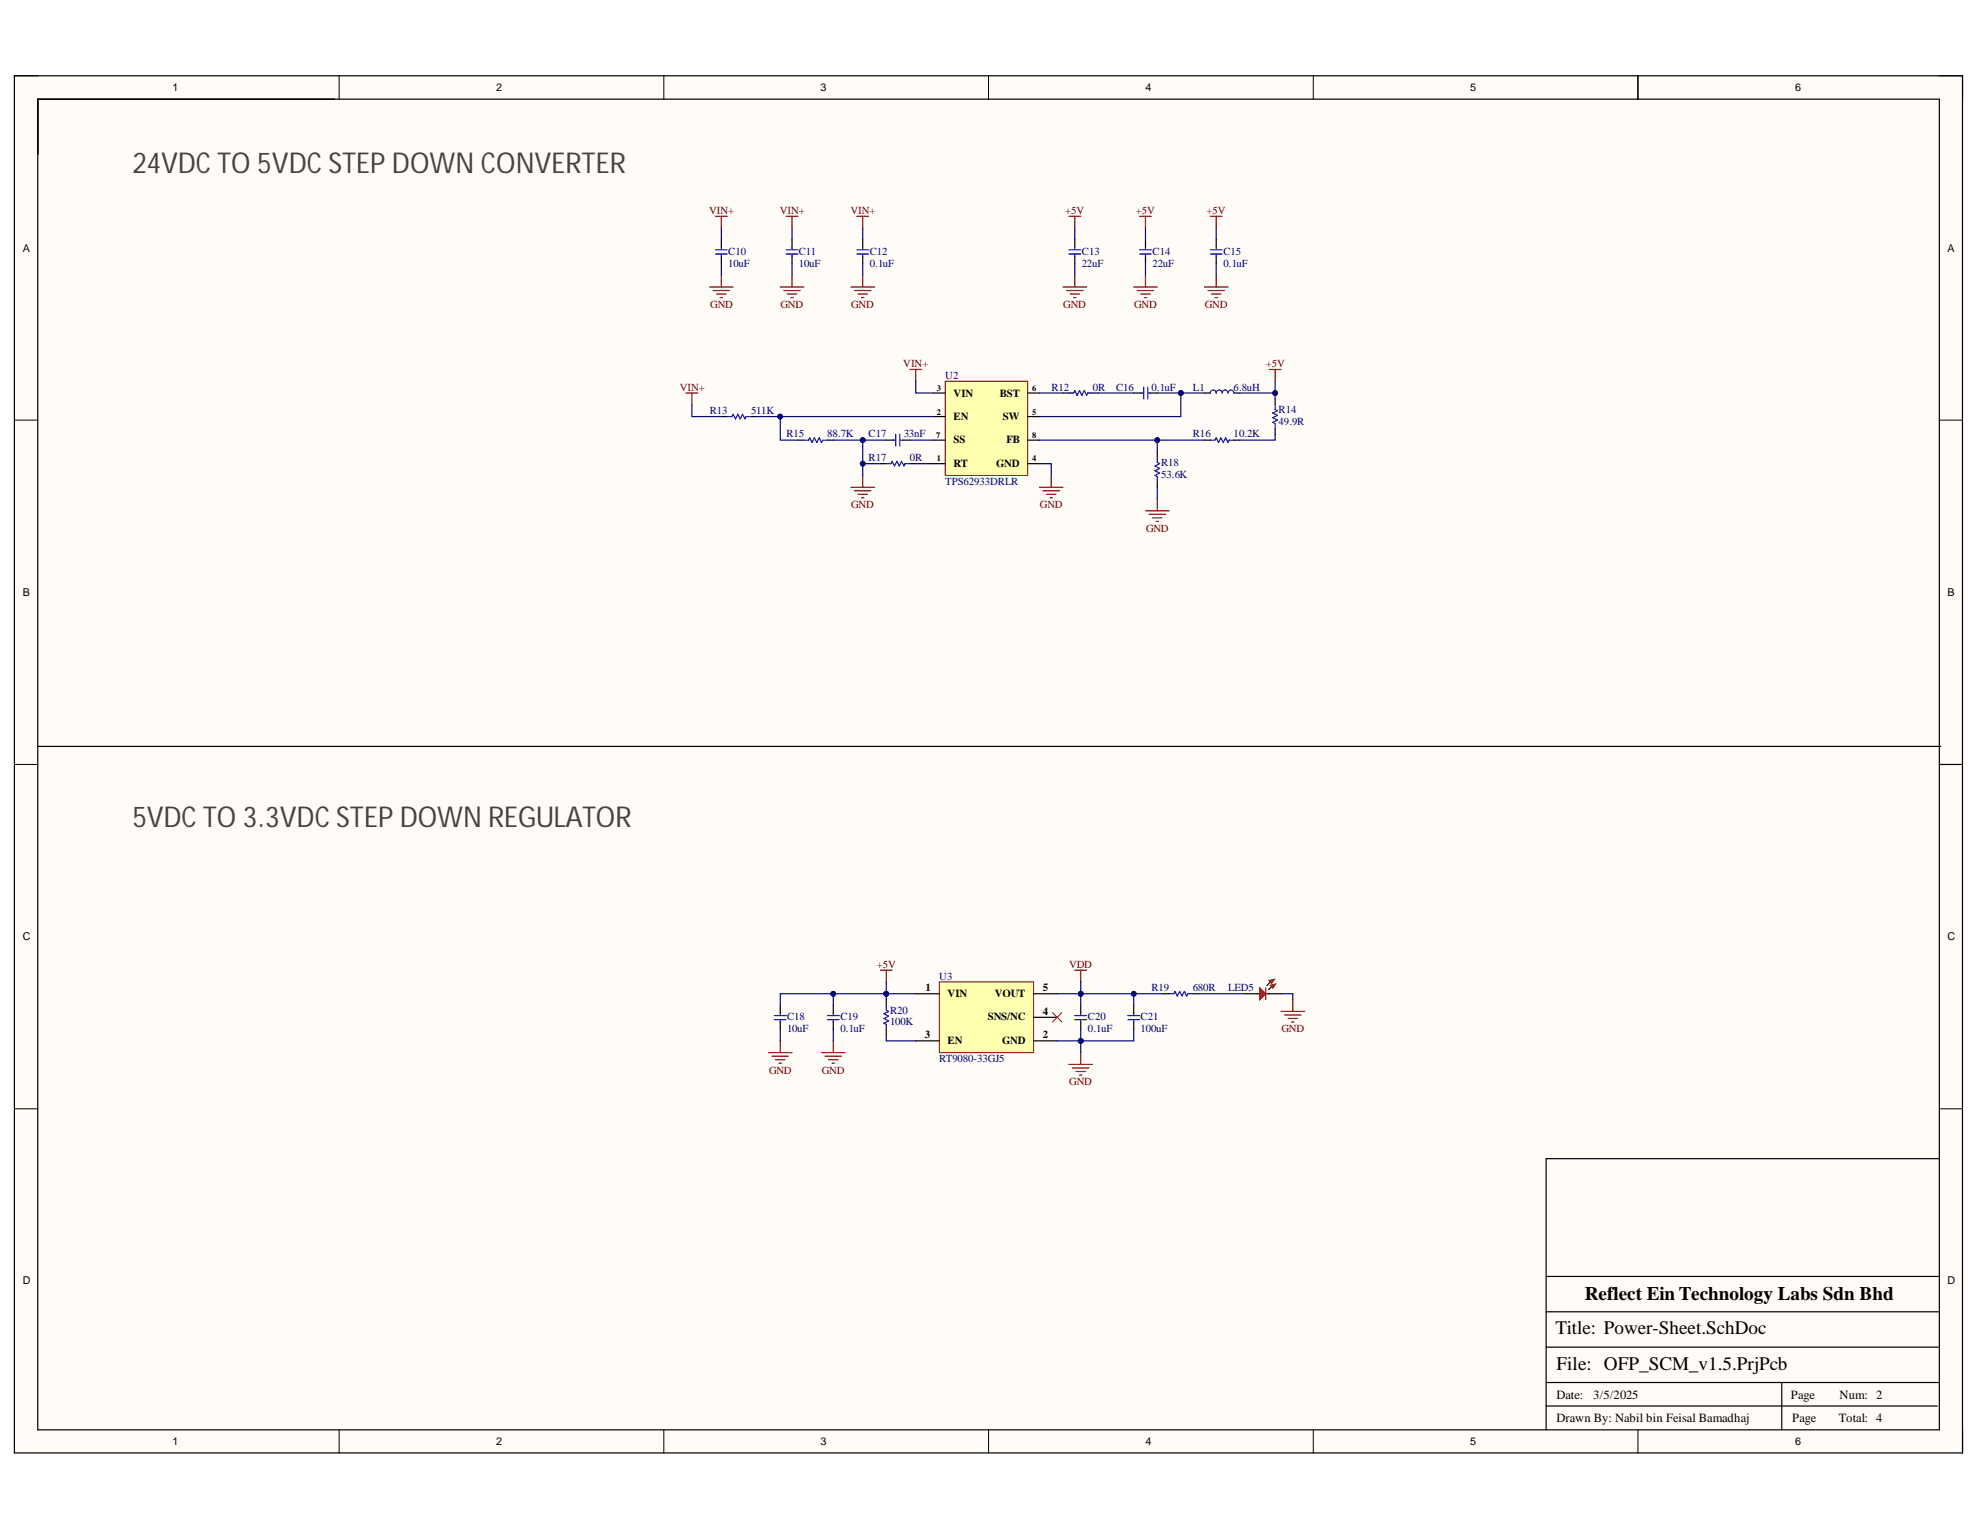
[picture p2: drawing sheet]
<svg xmlns="http://www.w3.org/2000/svg" width="279mm" height="216mm" viewBox="0 0 279 216" stroke-linecap="round" stroke-linejoin="round" font-family="sans-serif">
<g fill="#fffcf8">
<path d="M2 10.7h275v194.4h-275z" fill-rule="evenodd"/>
<path d="M5.4 14h268.2v187.7h-268.2z" fill-rule="evenodd"/>
</g>
<g fill="none" stroke="#000" stroke-width=".14">
<path d="M2 10.7h3.4M47.9 10.7v3.3M93.7 10.7v3.3M139.5 10.7v3.3M185.3 10.7v3.3M231.1 10.7v3.3M273.6 10.7h3.4v3.3M2 59.3h3.4M273.6 59.3h3.4M2 107.9h3.4M273.6 107.9h3.4M2 156.5h3.4"/>
<path d="M273.6 156.5h3.4M47.9 201.7v3.4M93.7 201.7v3.4M139.5 201.7v3.4M185.3 201.7v3.4M231.1 201.7v3.4M277 201.7v3.4"/>
</g>
<path d="M2 10.7h274.9v194.3h-274.9zM5.3 14h268.4v187.8h-268.4zM231.1 10.7v3.3M5.4 105.3h268.5M273.7 107.9h3.3M273.7 163.5h-55.5v38.2M218.2 198.4h55.2M218.2 195.1h55.3M218.2 190.1h55.3M218.2 185.1h55.3M218.2 180.1h55.3M251.4 195.1v6.6" fill="none" stroke="#000" stroke-width=".17"/>
<path d="M133.4 53.8h11.6v13.3h-11.6z" fill-rule="evenodd" fill="#ffffb0"/>
<path d="M133.4 53.8h11.6v13.3h-11.6z" fill="none" stroke="#800000" stroke-width=".14"/>
<g fill="none" stroke="#000" stroke-width=".17">
<path d="M101.8 33.8v1M101.8 36.1v1.1M111.8 33.8v1M111.8 36.1v1.1M121.7 33.8v1M121.7 36.1v1.1M151.7 33.8v1M151.7 36.1v1.1M161.6 33.8v1M161.6 36.1v1.1M171.6 33.8v1M171.6 36.1v1.1"/>
<path d="M101.8 58.8h.8M105.9 58.8h.9M131.7 58.8h1.7M131.7 55.5h1.7M145 58.8h1.7M145 55.5h1.7M150 55.5h.8M154.2 55.5h.8M160 55.5h1M162.2 55.5h1.1M179.9 56.3v.8M112.6 62.1h.8"/>
<path d="M116.8 62.1h.8M124.2 65.4h.9M125.1 62.1h1M127.4 62.1h1M128.4 65.4h.8M131.7 65.4h1.7M131.7 62.1h1.7M145 65.4h1.7M145 62.1h1.7M163.3 63.8v.8M163.3 67.9v.9M170 62.1h.8"/>
<path d="M174.1 62.1h.8M179.9 60.4v.9"/>
</g>
<g fill="none" stroke="#800000" stroke-width=".17">
<path d="M101 30.5h1.6M101.8 30.5v1.7M101.8 38.8v1.7M110.9 30.5h1.7M111.8 30.5v1.7M111.8 38.8v1.7M120.9 30.5h1.7M121.7 30.5v1.7M121.7 38.8v1.7M150.8 30.5h1.7M151.7 30.5v1.7M151.7 38.8v1.7"/>
<path d="M160.8 30.5h1.7M161.6 30.5v1.7M161.6 38.8v1.7M170.8 30.5h1.7M171.6 30.5v1.7M171.6 38.8v1.7M96.8 55.5h1.7M97.6 55.5v1.6M100.1 40.5h3.4M100.6 41h2.4M101.1 41.5h1.4M101.6 42h.4"/>
<path d="M110.1 40.5h3.3M110.6 41h2.3M111.1 41.5h1.3M111.6 42h.3M120.1 40.5h3.3M120.6 41h2.3M121.1 41.5h1.3M121.6 42h.3M128.4 52.1h1.7M129.2 52.1v1.7M150 40.5h3.3M150.5 41h2.3"/>
<path d="M151 41.5h1.3M151.5 42h.3M160 40.5h3.3M160.5 41h2.3M161 41.5h1.3M161.5 42h.3M170 40.5h3.3M170.5 41h2.3M171 41.5h1.3M171.5 42h.3M179.1 52.1h1.7M179.9 52.1v1.7"/>
<path d="M120.1 68.8h3.3M120.6 69.3h2.3M121.1 69.8h1.3M121.6 70.3h.3M121.7 67.1v1.7M146.7 68.8h3.3M147.2 69.3h2.3M147.7 69.8h1.3M148.2 70.3h.3M148.3 67.1v1.7M161.6 72.1h3.4M162.1 72.6h2.4"/>
<path d="M162.6 73.1h1.4M163.1 73.6h.4M163.3 70.4v1.7"/>
</g>
<g fill="none" stroke="#00f" stroke-width=".17">
<path d="M101 35.8h1.6M101 35.3h1.6M101.8 34.8v.4M101.8 35.8v.4M110.9 35.8h1.7M110.9 35.3h1.7M111.8 34.8v.4M111.8 35.8v.4M120.9 35.8h1.7M120.9 35.3h1.7M121.7 34.8v.4M121.7 35.8v.4"/>
<path d="M150.8 35.8h1.7M150.8 35.3h1.7M151.7 34.8v.4M151.7 35.8v.4M160.8 35.8h1.7M160.8 35.3h1.7M161.6 34.8v.4M161.6 35.8v.4M170.8 35.8h1.7M170.8 35.3h1.7M171.6 34.8v.4M171.6 35.8v.4"/>
<path d="M102.6 58.8h.7l.2-.4 .3 .7 .3-.7 .3 .7 .4-.7 .3 .7 .2-.3h.6M150.8 55.5h.7l.2-.4 .3 .7 .3-.7 .4 .7 .3-.7 .3 .7 .2-.3h.7M161 55.5h.3M161.4 54.6v1.7M162 55.5h.3M162 54.6v1.7M179.9 57.1v.7l.4 .2-.7 .3 .7 .3-.7 .3 .7 .4-.7 .3 .3 .2v.6M113.4 62.1h.7l.2-.3 .3 .6 .3-.6 .4 .6 .3-.6 .3 .6 .2-.3h.7M125.1 65.4h.6l.2-.3 .3 .7 .4-.7 .3 .7 .3-.7 .4 .7 .1-.4h.7M126.1 62.1h.3M126.4 61.3v1.6M127 61.3v1.6"/>
<path d="M127.1 62.1h.3M163.3 64.6v.7l.3 .1-.6 .4 .6 .3-.6 .3 .6 .4-.6 .3 .3 .2v.6M170.8 62.1h.7l.1-.3 .3 .6 .4-.6 .3 .6 .3-.6 .4 .6 .1-.3h.7"/>
</g>
<path d="M132.5 138.6h13.3v9.9h-13.3z" fill-rule="evenodd" fill="#ffffb0"/>
<path d="M132.5 138.6h13.3v9.9h-13.3z" fill="none" stroke="#800000" stroke-width=".14"/>
<g fill="none" stroke="#000" stroke-width=".17">
<path d="M179.4 139.2l-.4 .4M110.1 141.9v1M110.1 144.1v1.1M117.6 141.9v1M117.6 144.1v1.1M129.2 140.2h3.3M129.2 146.9h3.3M145.8 140.2h3.4M145.8 146.9h3.4M145.8 143.6h3.4M152.5 141.9v1M152.5 144.1v1.1"/>
<path d="M164.1 140.2h.9M168.3 140.2h.8"/>
</g>
<g fill="none" stroke="#800000" stroke-width=".17">
<path d="M124.2 136.9h1.7M125.1 136.9v1.7M151.7 136.9h1.6M152.5 136.9v1.7M108.4 148.5h3.4M108.9 149h2.4M109.4 149.5h1.4M109.9 150h.4M110.1 146.9v1.6M115.9 148.5h3.3M116.4 149h2.3M116.9 149.5h1.3"/>
<path d="M117.4 150h.3M117.6 146.9v1.6M150.8 150.2h3.4M151.3 150.7h2.4M151.8 151.2h1.4M152.3 151.7h.4M152.5 148.5v1.7"/>
</g>
<g fill="none" stroke="#00f" stroke-width=".17">
<path d="M109.3 143.9h1.6M109.3 143.3h1.6M110.1 142.9v.3M110.1 143.9v.3M116.8 143.9h1.6M116.8 143.3h1.6M117.6 142.9v.3M117.6 143.9v.3M151.7 143.9h1.6M151.7 143.3h1.6M152.5 142.9v.3M152.5 143.9v.3"/>
<path d="M165 140.2h.6l.2-.3 .3 .7 .4-.7 .3 .7 .3-.7 .4 .7 .1-.4h.7"/>
</g>
<path d="M148.5 142.9l1.3 1.3M149.8 142.9l-1.3 1.3" fill="none" stroke="#f00" stroke-width=".14"/>
<path d="M179.2 139l.8-.2-.4 .6z" fill-rule="evenodd" fill="#c00"/>
<path d="M179.2 139l.8-.2-.4 .6z" fill="none" stroke="#c00" stroke-width=".14"/>
<path d="M179.3 138.6l-.5 .5" fill="none" stroke="#000" stroke-width=".17"/>
<path d="M179.1 138.4l.8-.2-.4 .6z" fill-rule="evenodd" fill="#c00"/>
<path d="M179.1 138.4l.8-.2-.4 .6z" fill="none" stroke="#c00" stroke-width=".14"/>
<path d="M175.8 140.2h2M178.6 140.2h2.2" fill="none" stroke="#000" stroke-width=".17"/>
<path d="M178.6 139.4v1.7" fill="none" stroke="#c00" stroke-width=".17"/>
<path d="M177.8 139.4l.8 .8-.8 .9z" fill="#c00"/>
<path d="M177.8 139.4l.8 .8-.8 .9z" fill="none" stroke="#c00" stroke-width=".17"/>
<path d="M180.8 142.7h3.3M181.3 143.2h2.3M181.8 143.7h1.3M182.3 144.2h.3M182.4 141.1v1.6" fill="none" stroke="#800000" stroke-width=".17"/>
<path d="M170 55.5h.8M174.1 55.5h.8M125.1 141.1v.8M125.1 145.2v.8M160 141.9v1M160 144.1v1.1" fill="none" stroke="#000" stroke-width=".17"/>
<path d="M170.8 55.5a.42 .42 0 0 1 .4-.5 .42 .42 0 0 1 .4 .5 .41 .41 0 0 1 .4-.5 .41 .41 0 0 1 .5 .5 .41 .41 0 0 1 .6-.4l.2 .4a.41 .41 0 0 1 .4-.5 .41 .41 0 0 1 .4 .5M125.1 141.9v.7l.3 .1-.7 .4 .7 .3-.7 .3 .7 .4-.7 .3 .4 .2v.6M159.2 143.9h1.6M159.2 143.3h1.6M160 142.9v.3M160 143.9v.3" fill="none" stroke="#00f" stroke-width=".17"/>
<path d="M117.6 62.1h7.5M128.4 62.1h3.3M129.2 65.4h2.5M146.7 65.4h1.6v1.7" fill="none" stroke="#000080" stroke-width=".17"/>
<circle cx="121.7" cy="62.1" r=".33" fill="#000080"/>
<circle cx="121.7" cy="62.1" r=".33" fill="none" stroke="#000080" stroke-width=".14"/>
<path d="M121.7 65.4h2.5" fill="none" stroke="#000080" stroke-width=".17"/>
<circle cx="121.7" cy="65.4" r=".33" fill="#000080"/>
<circle cx="121.7" cy="65.4" r=".33" fill="none" stroke="#000080" stroke-width=".14"/>
<path d="M121.7 62.1v5" fill="none" stroke="#000080" stroke-width=".17"/>
<circle cx="121.7" cy="65.4" r=".33" fill="#000080"/>
<circle cx="121.7" cy="65.4" r=".33" fill="none" stroke="#000080" stroke-width=".14"/>
<circle cx="121.7" cy="62.1" r=".33" fill="#000080"/>
<circle cx="121.7" cy="62.1" r=".33" fill="none" stroke="#000080" stroke-width=".14"/>
<path d="M110.1 58.8v3.3h2.5" fill="none" stroke="#000080" stroke-width=".17"/>
<circle cx="110.1" cy="58.8" r=".33" fill="#000080"/>
<circle cx="110.1" cy="58.8" r=".33" fill="none" stroke="#000080" stroke-width=".14"/>
<path d="M106.8 58.8h24.9" fill="none" stroke="#000080" stroke-width=".17"/>
<circle cx="110.1" cy="58.8" r=".33" fill="#000080"/>
<circle cx="110.1" cy="58.8" r=".33" fill="none" stroke="#000080" stroke-width=".14"/>
<path d="M97.6 57.1v1.7h4.2M129.2 53.8v1.7h2.5M146.7 55.5h3.3M155 55.5h5M146.7 62.1h23.3" fill="none" stroke="#000080" stroke-width=".17"/>
<circle cx="163.3" cy="62.1" r=".33" fill="#000080"/>
<circle cx="163.3" cy="62.1" r=".33" fill="none" stroke="#000080" stroke-width=".14"/>
<path d="M163.3 62.1v1.7" fill="none" stroke="#000080" stroke-width=".17"/>
<circle cx="163.3" cy="62.1" r=".33" fill="#000080"/>
<circle cx="163.3" cy="62.1" r=".33" fill="none" stroke="#000080" stroke-width=".14"/>
<g fill="none" stroke="#000080" stroke-width=".17">
<path d="M101.8 32.2v1.6M101.8 37.2v1.6M111.8 32.2v1.6M111.8 37.2v1.6M121.7 32.2v1.6M121.7 37.2v1.6M151.7 32.2v1.6M151.7 37.2v1.6M161.6 32.2v1.6M161.6 37.2v1.6M171.6 32.2v1.6M171.6 37.2v1.6"/>
<path d="M163.3 68.8v1.6M179.9 61.3v.8h-5M149.2 146.9h3.3v1.6"/>
</g>
<circle cx="152.5" cy="146.9" r=".33" fill="#000080"/>
<circle cx="152.5" cy="146.9" r=".33" fill="none" stroke="#000080" stroke-width=".14"/>
<path d="M125.1 138.6v1.6h4.1" fill="none" stroke="#000080" stroke-width=".17"/>
<circle cx="125.1" cy="140.2" r=".33" fill="#000080"/>
<circle cx="125.1" cy="140.2" r=".33" fill="none" stroke="#000080" stroke-width=".14"/>
<path d="M125.1 140.2v.9" fill="none" stroke="#000080" stroke-width=".17"/>
<circle cx="125.1" cy="140.2" r=".33" fill="#000080"/>
<circle cx="125.1" cy="140.2" r=".33" fill="none" stroke="#000080" stroke-width=".14"/>
<path d="M125.1 146v.9h4.1M125.1 140.2h-15v1.7" fill="none" stroke="#000080" stroke-width=".17"/>
<circle cx="117.6" cy="140.2" r=".33" fill="#000080"/>
<circle cx="117.6" cy="140.2" r=".33" fill="none" stroke="#000080" stroke-width=".14"/>
<circle cx="125.1" cy="140.2" r=".33" fill="#000080"/>
<circle cx="125.1" cy="140.2" r=".33" fill="none" stroke="#000080" stroke-width=".14"/>
<path d="M117.6 140.2v1.7" fill="none" stroke="#000080" stroke-width=".17"/>
<circle cx="117.6" cy="140.2" r=".33" fill="#000080"/>
<circle cx="117.6" cy="140.2" r=".33" fill="none" stroke="#000080" stroke-width=".14"/>
<path d="M152.5 138.6v3.3M110.1 145.2v1.7M117.6 145.2v1.7" fill="none" stroke="#000080" stroke-width=".17"/>
<circle cx="152.5" cy="140.2" r=".33" fill="#000080"/>
<circle cx="152.5" cy="140.2" r=".33" fill="none" stroke="#000080" stroke-width=".14"/>
<path d="M152.5 145.2v1.7" fill="none" stroke="#000080" stroke-width=".17"/>
<circle cx="152.5" cy="146.9" r=".33" fill="#000080"/>
<circle cx="152.5" cy="146.9" r=".33" fill="none" stroke="#000080" stroke-width=".14"/>
<path d="M149.2 140.2h3.3" fill="none" stroke="#000080" stroke-width=".17"/>
<circle cx="152.5" cy="140.2" r=".33" fill="#000080"/>
<circle cx="152.5" cy="140.2" r=".33" fill="none" stroke="#000080" stroke-width=".14"/>
<path d="M179.9 53.8v1.7h-5M169.1 140.2h6.7M180.8 140.2h1.6v.9" fill="none" stroke="#000080" stroke-width=".17"/>
<circle cx="179.9" cy="55.5" r=".33" fill="#000080"/>
<circle cx="179.9" cy="55.5" r=".33" fill="none" stroke="#000080" stroke-width=".14"/>
<path d="M179.9 55.5v.8" fill="none" stroke="#000080" stroke-width=".17"/>
<circle cx="179.9" cy="55.5" r=".33" fill="#000080"/>
<circle cx="179.9" cy="55.5" r=".33" fill="none" stroke="#000080" stroke-width=".14"/>
<path d="M163.3 55.5h6.7" fill="none" stroke="#000080" stroke-width=".17"/>
<circle cx="166.6" cy="55.5" r=".33" fill="#000080"/>
<circle cx="166.6" cy="55.5" r=".33" fill="none" stroke="#000080" stroke-width=".14"/>
<path d="M166.6 55.5v3.3h-19.9" fill="none" stroke="#000080" stroke-width=".17"/>
<circle cx="166.6" cy="55.5" r=".33" fill="#000080"/>
<circle cx="166.6" cy="55.5" r=".33" fill="none" stroke="#000080" stroke-width=".14"/>
<path d="M160 145.2v1.7h-7.5" fill="none" stroke="#000080" stroke-width=".17"/>
<circle cx="152.5" cy="146.9" r=".33" fill="#000080"/>
<circle cx="152.5" cy="146.9" r=".33" fill="none" stroke="#000080" stroke-width=".14"/>
<path d="M152.5 140.2h11.6" fill="none" stroke="#000080" stroke-width=".17"/>
<circle cx="152.5" cy="140.2" r=".33" fill="#000080"/>
<circle cx="152.5" cy="140.2" r=".33" fill="none" stroke="#000080" stroke-width=".14"/>
<circle cx="160" cy="140.2" r=".33" fill="#000080"/>
<circle cx="160" cy="140.2" r=".33" fill="none" stroke="#000080" stroke-width=".14"/>
<path d="M160 140.2v1.7" fill="none" stroke="#000080" stroke-width=".17"/>
<circle cx="160" cy="140.2" r=".33" fill="#000080"/>
<circle cx="160" cy="140.2" r=".33" fill="none" stroke="#000080" stroke-width=".14"/>
<g font-size="4.1" fill="#434343">
<text x="18.7" y="24.4">24VDC TO 5VDC STEP DOWN CONVERTER</text>
<text x="18.7" y="116.7">5VDC TO 3.3VDC STEP DOWN REGULATOR</text>
</g>
<g font-size="2.7">
<text x="223.6" y="183.5">Reflect Ein Technology Labs Sdn Bhd</text>
<text x="219.5" y="188.3">Title: Power-Sheet.SchDoc</text>
<text x="219.7" y="193.3">File: OFP_SCM_v1.5.PrjPcb</text>
</g>
<g font-size="1.8">
<text x="219.7" y="197.4">Date:</text>
<text x="224.8" y="197.4">3/5/2025</text>
<text x="252.7" y="197.4">Page</text>
<text x="259.6" y="197.4">Num: 2</text>
<text x="219.7" y="200.7">Drawn By: Nabil bin Feisal Bamadhaj</text>
<text x="252.9" y="200.7">Page</text>
<text x="259.5" y="200.7">Total: 4</text>
</g>
<g font-size="1.5">
<text x="24.4" y="12.9">1</text>
<text x="70" y="12.9">2</text>
<text x="115.8" y="12.9">3</text>
<text x="161.6" y="12.9">4</text>
<text x="207.5" y="12.9">5</text>
<text x="253.3" y="12.9">6</text>
<text x="3.2" y="35.5">A</text>
<text x="274.8" y="35.5">A</text>
<text x="134.6" y="59.3">EN</text>
<text x="134.6" y="56">VIN</text>
<text x="141.1" y="56">BST</text>
<text x="141.5" y="59.3">SW</text>
<text x="134.6" y="65.9">RT</text>
<text x="134.6" y="62.6">SS</text>
<text x="140.6" y="65.9">GND</text>
<text x="142" y="62.6">FB</text>
<text x="3.2" y="84.1">B</text>
<text x="274.8" y="84.1">B</text>
<text x="3.2" y="132.7">C</text>
<text x="274.8" y="132.7">C</text>
<text x="130.6" y="139.9">1</text>
<text x="133.7" y="140.7">VIN</text>
<text x="140.4" y="140.7">VOUT</text>
<text x="147.2" y="143.2">4</text>
<text x="147.2" y="139.9">5</text>
<text x="130.5" y="146.5">3</text>
<text x="133.7" y="147.4">EN</text>
<text x="139.4" y="144">SNS/NC</text>
<text x="141.4" y="147.4">GND</text>
<text x="147.2" y="146.5">2</text>
<text x="3.2" y="181.2">D</text>
<text x="274.8" y="181.2">D</text>
<text x="24.4" y="203.9">1</text>
<text x="70" y="203.9">2</text>
<text x="115.8" y="203.9">3</text>
<text x="161.6" y="203.9">4</text>
<text x="207.5" y="203.9">5</text>
<text x="253.3" y="203.9">6</text>
</g>
<g font-size="1.5" fill="#800000">
<text x="100.1" y="30.2">VIN+</text>
<text x="110" y="30.2">VIN+</text>
<text x="120" y="30.2">VIN+</text>
<text x="150.3" y="30.2">+5V</text>
<text x="160.3" y="30.2">+5V</text>
<text x="170.3" y="30.2">+5V</text>
<text x="100.2" y="43.5">GND</text>
<text x="110.1" y="43.5">GND</text>
<text x="120.1" y="43.5">GND</text>
<text x="150" y="43.5">GND</text>
<text x="160" y="43.5">GND</text>
<text x="170" y="43.5">GND</text>
<text x="127.5" y="51.7">VIN+</text>
<text x="178.6" y="51.7">+5V</text>
<text x="95.9" y="55.1">VIN+</text>
<text x="120.1" y="71.7">GND</text>
<text x="146.7" y="71.7">GND</text>
<text x="161.7" y="75.1">GND</text>
<text x="123.7" y="136.6">+5V</text>
<text x="150.9" y="136.6">VDD</text>
<text x="180.8" y="145.7">GND</text>
<text x="108.5" y="151.5">GND</text>
<text x="116" y="151.5">GND</text>
<text x="150.9" y="153.1">GND</text>
</g>
<g font-size="1.5" fill="#000080">
<text x="102.8" y="36">C10</text>
<text x="102.8" y="37.6">10uF</text>
<text x="112.7" y="36">C11</text>
<text x="112.7" y="37.6">10uF</text>
<text x="122.7" y="36">C12</text>
<text x="122.7" y="37.6">0.1uF</text>
<text x="152.7" y="36">C13</text>
<text x="152.7" y="37.6">22uF</text>
<text x="162.6" y="36">C14</text>
<text x="162.6" y="37.6">22uF</text>
<text x="172.6" y="36">C15</text>
<text x="172.6" y="37.6">0.1uF</text>
<text x="133.4" y="53.4">U2</text>
<text x="100.1" y="58.4">R13</text>
<text x="106" y="58.4">511K</text>
<text x="148.4" y="55.1">R12</text>
<text x="154.2" y="55.1">0R</text>
<text x="157.5" y="55.1">C16</text>
<text x="162.5" y="55.1">0.1uF</text>
<text x="168.3" y="55.1">L1</text>
<text x="174.1" y="55.1">6.8uH</text>
<text x="180.4" y="58.3">R14</text>
<text x="180.4" y="60">49.9R</text>
<text x="111" y="61.7">R15</text>
<text x="116.7" y="61.7">88.7K</text>
<text x="122.6" y="65.1">R17</text>
<text x="122.6" y="61.7">C17</text>
<text x="127.5" y="61.7">33nF</text>
<text x="128.4" y="65.1">0R</text>
<text x="163.8" y="65.8">R18</text>
<text x="168.3" y="61.7">R16</text>
<text x="174.1" y="61.7">10.2K</text>
<text x="133.4" y="68.4">TPS62933DRLR</text>
<text x="163.8" y="67.4">53.6K</text>
<text x="125.6" y="143.1">R20</text>
<text x="132.5" y="138.3">U3</text>
<text x="162.5" y="139.9">R19</text>
<text x="168.3" y="139.9">680R</text>
<text x="173.3" y="139.9">LED5</text>
<text x="111.1" y="144">C18</text>
<text x="111.1" y="145.7">10uF</text>
<text x="118.6" y="144">C19</text>
<text x="118.6" y="145.7">0.1uF</text>
<text x="125.6" y="144.7">100K</text>
<text x="132.5" y="149.8">RT9080-33GJ5</text>
<text x="153.5" y="144">C20</text>
<text x="153.5" y="145.7">0.1uF</text>
<text x="161" y="144">C21</text>
<text x="161" y="145.7">100uF</text>
</g>
<g font-size="1.2">
<text x="132.2" y="58.5">2</text>
<text x="132.2" y="55.1">3</text>
<text x="145.6" y="58.5">5</text>
<text x="145.6" y="55.1">6</text>
<text x="132.1" y="61.8">7</text>
<text x="132.2" y="65.1">1</text>
<text x="145.6" y="65.1">4</text>
<text x="145.6" y="61.8">8</text>
</g>
</svg>
